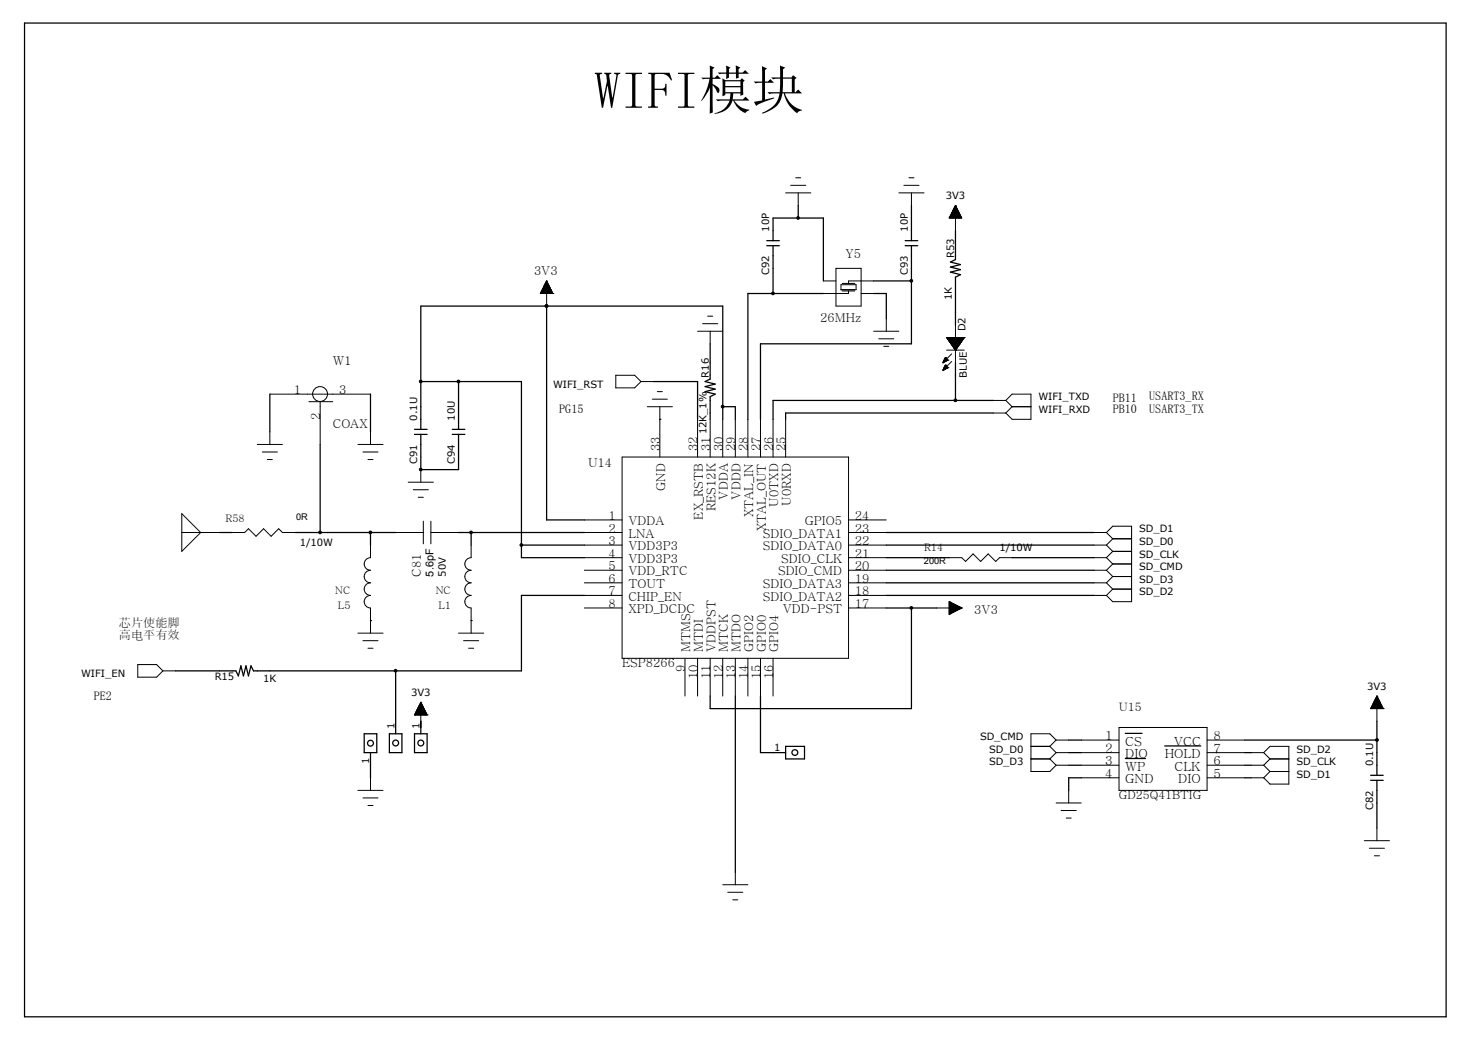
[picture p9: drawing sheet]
<svg xmlns="http://www.w3.org/2000/svg" width="297mm" height="210mm" viewBox="0 0 297 210" stroke-linecap="round" stroke-linejoin="round" font-family="sans-serif">
<g fill="none" stroke="#000" stroke-width=".25">
<path d="M5 4.7h287v200.6h-287zM154.8 49.6h2.6M154.8 48.6h2.6M156.1 48.6v-4.6h10.1v12.7M156.1 49.6v9.7M161.2 41.5v2.5M166.2 59.3h-15.2v25.4M176.4 59.3h2.5v5M176.4 56.7h7.6M182.8 49.6h2.5M182.8 48.6h2.5M184 41.5v7.1"/>
<path d="M184 49.6v19.8h-30.5v15.3M192.9 46.6v5.8l-1 .5 2 .5-2 .5 2 .5-2 .5 2 .6-1 .5v9.6M54.5 79.6v7.6M74.8 79.6v7.6M85 77h20.3v35.6h12.7M92.6 77v9.7M110.4 61.8h.1M110.4 61.8v43.2h7.6M132 77h8.8v7.7M143.4 69.4v7.1l-1 .5 2 .6-2 .5 2 .5-2 .5 2 .5-1 .5v4.6M192.9 73.2v7.7M64.6 89.7v17.8"/>
<path d="M83.7 87.7h2.5M83.7 86.7h2.5M85 94.8h.1M85 87.7v7.1M91.3 87.7h2.6M91.3 86.7h2.6M92.6 87.7v7.1h-7.6M133.2 84.7h.1M145.9 84.7v-22.9h-60.9v24.9M145.9 82.1h2.6v2.6M200.5 80.9h-44.4v3.8M200.5 83.4h-41.9v1.3"/>
<path d="M44.3 107.5h2.6M59.6 107.5h20.3M74.8 107.5v2.6M92.6 107.5h25.4M95.1 107.5v2.6M105.3 110.1h12.7M178.9 107.5h42M178.9 112.6h12.7M178.9 110.1h42M178.9 115.1h42M178.9 117.7h42M204.3 112.6h16.6"/>
<path d="M74.8 125.3h.1M79.9 135.5v12.7M95.1 125.3h.1M118 120.2h-12.7v15.3h-54.1l-.5-1-.5 2-.5-2-.6 2-.5-2-.5 2-.5-1h-12.2M178.9 120.2h42M178.9 122.8h10.2M184 122.8v20.3h-40.6v-2.6M73.5 148.2h2.6v3.8h-2.6zM74.8 152v5.1M78.6 148.2h2.6v3.8h-2.6zM83.7 148.2h2.5v3.8h-2.5zM85 145.6v2.6"/>
<path d="M148.5 140.5v35.6M153.5 140.5v11.5h5.1M158.6 150.7h3.8v2.5h-3.8zM215.8 152h2.5M215.8 154.5h2.5M215.8 149.4h2.5M218.3 157.1h-2.5v2.5M227.2 148.1h3.4M227.2 153.2h4.1M235.2 150.6h7.2M251.3 152h1.3M251.3 157.1h1.3"/>
<path d="M251.3 154.5h1.3M251.3 149.4h26.7M276.7 157.6h2.6M276.7 156.5h2.6M278 145.6v10.9M278 157.6v9.6"/>
<circle cx="74.8" cy="150.1" r=".59"/>
<circle cx="79.9" cy="150" r=".59"/>
<circle cx="85" cy="150" r=".59"/>
<circle cx="160.5" cy="152" r=".58"/>
</g>
<g fill="none" stroke="#000" stroke-width=".2">
<path d="M158.6 38.9h5.1M159.6 37.4h3.1M160.7 35.9h1M161.2 38.9v2.6M181.5 38.9h5.1M182.5 37.4h3M183.5 35.9h1M184 38.9v2.6M109.1 59.3h.1M109.1 59.3h2.5M109.1 59.2h2.5M109.2 59.1h2.3"/>
<path d="M109.2 59v.3M109.3 59h2.2M109.3 58.9h2.1M109.3 58.8v.5M109.3 58.8h2.1M109.4 58.7h1.9M109.4 58.6v.7M109.5 58.6h1.8M109.5 58.5h1.8M109.5 58.4v.9M109.6 58.4h1.6M109.6 58.3h1.5"/>
<path d="M109.6 58.2v1.1M109.6 58.2h1.5M109.7 58.1h1.3M109.7 58v1.3M109.8 58h1.2M109.8 57.9h1.1v1.4M109.8 57.7v1.6M109.9 57.8h1M109.9 57.7h.9M109.9 57.5v1.8M110 57.6h.8M110 57.5h.7"/>
<path d="M110 57.3v2M110.1 57.4h.6M110.1 57.3h.5M110.1 57.1v2.2M110.2 57.2h.4M110.2 57.1h.3M110.2 56.9v2.4M110.3 57h.2M110.3 56.7l.1 5.1M110.3 56.9l.1 2.4M110.4 56.8h.1M110.4 56.7l-1.3 2.6"/>
<path d="M110.4 56.7l1.2 2.6M110.5 57v2.3M110.6 57.2v2.1M110.7 57.4v1.9M110.8 57.6v1.7M111 58v1.3M111.1 58.3v1M111.3 58.5v.8M111.3 58.6v.7M111.4 58.8v.5M111.5 59.1v.2M111.6 59.3h.1"/>
<path d="M166.2 56.7h2.6M168.8 54.2h5.1v7.6h-5.1zM169.8 57.5h3v1h-3zM170.1 58.8h2.5M170.1 57.2h2.5M171.3 58.8v.5h-5.1M173.9 59.3h2.5M176.4 56.7h-5.1v.5M191.7 43.9v.1M191.7 44h2.4M191.8 43.9h2.3M191.8 43.6v.4"/>
<path d="M191.8 43.8h2.3M191.9 43.6h2.1M191.9 43.5v.5M191.9 43.6h2M191.9 43.5h2M192 43.3v.7M192 43.3h1.8M192.1 43.3h1.7M192.1 43.1v.9M192.1 43.1h1.6M192.2 43.1h1.5M192.2 42.8v1.2"/>
<path d="M192.2 43h1.4M192.3 42.8h1.3M192.3 42.6v1.4M192.3 42.8h1.2M192.4 42.6h1.1M192.4 42.4v1.6M192.4 42.5h1M192.5 42.2v1.8M192.5 42.3h.8M192.6 42.2h.7M192.6 42v2M192.6 42.1h.6v1.9"/>
<path d="M192.7 42h.5M192.7 41.8v2.2M192.7 42h.4M192.8 41.8h.3M192.8 41.6v2.4M192.8 41.7h.2M192.9 41.6h.1M192.9 41.5h.1M192.9 41.5v5.1M192.9 41.5l1.3 2.5h-2.6zM193 41.7v2.3M193.1 41.9v2.1"/>
<path d="M193.3 42.3v1.7M193.4 42.5v1.5M193.5 42.7v1.3M193.6 42.9v1.1M193.7 43.1v.9M193.8 43.3v.7M193.9 43.5v.5M194.1 43.7v.3M194.1 43.9v.1M54.5 79.6h20.3M124.3 75.8h3.8l1.3 1.2-1.3 1.3h-3.8zM129.4 77h2.6"/>
<path d="M132.7 79.1h1M140.8 66.9h5.1M141.9 65.4h3M142.9 63.8h1M143.4 66.9v2.5M176.4 66.9h5.1M177.4 68.4h3.1M178.4 69.9h1.1M178.9 64.3v2.6M190.4 74.8h.1M190.4 73.2h.1M190.5 74.5v.2l-.1-.1"/>
<path d="M190.5 72.9v.2M190.5 74.4v.3M190.6 74.3v.4h-.2M190.6 72.8v.3M190.6 74.3h.8M190.6 72.7h.8M190.7 72.6h.6v.2h-.7M190.7 74.1h.6v.2h-.7M190.7 74v.6h-.2M190.7 74.2h.7M190.7 72.5v.6h-.3v.1l.1-.2M190.7 72.7h.7"/>
<path d="M190.8 74.1h.5v.2M190.8 74h.4M190.8 72.4v.6M190.8 74v.5M190.8 72.5h.4M190.8 72.5h.3v.3l-.5 .1M190.8 74h.3v.3h-.5M190.8 73.8v.7h-.3M190.8 74h.3v.4h-.5M190.8 72.3v.7h-.3M190.8 72.4h.3v.5M190.8 73.8h.2v.7h-.5"/>
<path d="M190.8 73.9h.3v.5M190.8 72.2v.8M190.8 73.7v.8M190.8 72.3h.2v.6h-.5M190.8 72.3h.3v.6M190.9 73.7h.1M190.9 72.2h.1M190.9 73.7l-.5 1.1M190.9 73.7l.5 .6M190.9 73.7v.8h-.4M190.9 73.8h.1M190.9 72.2v.8h-.4"/>
<path d="M190.9 72.2l-.5 1M190.9 72.2l.5 .5M191.1 68.2h.1M191.1 70.7h3.6M191.1 68.2h3.6M191.1 68.2l1.8 2.5M191.2 68.2h3.4M191.3 68.2v.1h3.3M191.3 72.6v.2M191.3 68.2v.2h3.3M191.3 68.5h3.2M191.3 68.2v.3h3.2"/>
<path d="M191.3 72.7h.1M191.3 74.2v.1M191.4 74.3h.1M191.4 72.7h.1M191.4 68.2v.3h3M191.4 74.3l-1 .5M191.4 72.7l-1 .5M191.4 68.2v.4h3M191.5 68.2v.5M191.6 68.2v.5h2.7M191.6 68.9h2.6M191.6 68.2v.6h2.6v-.6"/>
<path d="M191.6 68.2v.7M191.7 69h2.4M191.7 68.2v.8h2.4v-.8M191.8 68.2v.8h2.3M191.8 68.2v.9h2.3v-.9M191.9 69.2h2.1M191.9 68.2v1M191.9 68.2v1.1h2v-1.1M191.9 69.4h2M192 68.2v1.2M192.1 69.5h1.7M192.1 68.2v1.3h1.7v-1.3"/>
<path d="M192.1 68.2v1.4h1.6M192.2 68.2v1.4h1.5v-1.4M192.2 71.5l-1.6 1.5M192.2 73l-1.6 1.5M192.2 69.7h1.4M192.2 68.2v1.5M192.3 68.2v1.6h1.3v-1.6M192.3 69.9h1.2M192.3 68.2v1.6h1.2v-1.6M192.4 68.2v1.7h1.1v-1.7M192.4 70h1M192.4 68.2v1.8"/>
<path d="M192.4 68.2v1.9h1v-1.9M192.5 68.2v1.9h.8v-1.9M192.6 68.2v2h.7v-2M192.6 68.2v2.1h.6v-2.1M192.7 68.2v2.1h.5M192.7 68.2v2.2h.4v-2.2M192.8 68.2v2.3M192.8 68.2v2.4h.2v-2.4M192.9 68.2l.1 2.5M192.9 70.7h.1M192.9 65.6v7.6M193 68.2v2.5"/>
<path d="M193.1 68.2v2.3h-.3M193.2 68.2v2.2h-.5M193.4 68.2v1.8M193.6 68.2v1.5M193.7 68.2v1.3M193.8 68.2v1.2M194 68.2v1M194.2 68.2v.7M194.4 68.2v.5h-2.9M194.4 68.2v.3M194.5 68.2v.2M194.6 68.2v.2h-3.3"/>
<path d="M194.6 68.2h.1M194.7 68.2h.1M194.7 68.2l-1.8 2.5M51.9 89.7h5.1M53 91.3h3M54 92.8h1M54.5 87.2v2.5M62.4 81.1h4.8M64.6 81.1v8.6M72.3 89.7h5M73.3 91.3h3M74.3 92.8h1"/>
<path d="M74.8 87.2v2.5M82.4 97.4h5.1M83.4 98.9h3.1M85 94.8v2.6M125.6 92.3h45.7v40.6h-45.7zM130.7 82.1h5.1M131.7 80.6h3M133.2 82.1v10.2M140.8 84.7v7.6M143.4 84.7v7.6M145.9 84.7v7.6M148.5 84.7v7.6"/>
<path d="M151 84.7v7.6M153.5 84.7v7.6M156.1 84.7v7.6M158.6 84.7v7.6M200.5 80.9h2.6M200.5 83.4h2.6M203.1 80.9l1.2-1.3h3.9v5.1h-3.9l-1.2-1.3M203.1 80.9l1.2 1.2M204.3 82.1h3.9M204.3 82.1l-1.2 1.3M36.7 107.5h7.6M36.7 103.7l3.8 3.8-3.8 3.8z"/>
<path d="M46.9 107.5h2.5l.8-.7 1.5 1.5 1.5-1.5 1.5 1.5 1.6-1.5 .7 .7h2.6M74.8 110.1v2.5a1.27 1.27 0 0 0-1.3 1.3 1.27 1.27 0 0 0 1.3 1.2 1.27 1.27 0 0 0-1.3 1.3 1.27 1.27 0 0 0 1.3 1.3 1.27 1.27 0 0 0-1.3 1.3 1.27 1.27 0 0 0 1.3 1.2 1.27 1.27 0 0 0-1.3 1.3 1.27 1.27 0 0 0 1.3 1.3v5M79.9 107.5h5.6M84.5 100.4h1M85.5 105.2v4.6M87 107.5h5.6M87 105.2v4.6M95.1 110.1v2.5a1.27 1.27 0 0 0-1.2 1.3 1.27 1.27 0 0 0 1.2 1.2 1.27 1.27 0 0 0-1.2 1.3 1.27 1.27 0 0 0 1.2 1.3 1.27 1.27 0 0 0-1.2 1.3 1.27 1.27 0 0 0 1.2 1.2 1.27 1.27 0 0 0-1.2 1.3 1.27 1.27 0 0 0 1.2 1.3v5M118 112.6h7.6M118 105h7.6M118 107.5h7.6M118 110.1h7.6"/>
<path d="M118 115.1h7.6M118 117.7h7.6M171.3 112.6h7.6M171.3 105h7.6M171.3 107.5h7.6M171.3 110.1h7.6M171.3 115.1h7.6M171.3 117.7h7.6M191.6 112.6h2.6l.7 .8 1.6-1.6 1.5 1.6 1.5-1.6 1.5 1.6 .8-.8h2.5M220.9 112.6h2.5M220.9 107.5h2.5M220.9 110.1h2.5"/>
<path d="M220.9 115.1h2.5M220.9 117.7h2.5M223.4 107.5l1.3 1.3M223.4 107.5l1.3-1.2h3.8v15.2h-3.8l-1.3-1.3M223.4 110.1l1.3 1.2M223.4 112.6l1.3 1.3M223.4 115.1l1.3 1.3M223.4 117.7l1.3 1.3M224.7 108.8h3.8M224.7 111.3h3.8M224.7 108.8l-1.3 1.3M224.7 113.9h3.8"/>
<path d="M224.7 111.3l-1.3 1.3M224.7 116.4h3.8M224.7 113.9l-1.3 1.2M224.7 119h3.8M224.7 116.4l-1.3 1.3M224.7 119l-1.3 1.2M27.8 134.2h3.8l1.3 1.3-1.3 1.2h-3.8zM32.9 135.5h2.5M72.3 127.8h5M73.3 129.4h3M74.3 130.9h1M92.6 127.8h5.1"/>
<path d="M93.6 129.4h3M94.6 130.9h1M118 120.2h7.6M118 122.8h7.6M138.3 132.9v7.6M140.8 132.9v7.6M143.4 132.9v7.6M145.9 132.9v7.6M148.5 132.9v7.6M151 132.9v7.6M153.5 132.9v7.6M156.1 132.9v7.6"/>
<path d="M171.3 120.2h7.6M171.3 122.8h7.6M189.1 122.8h5.1M191.6 124h.1M191.6 121.5h.1M191.6 121.5v2.5M191.6 121.5l2.6 1.3M191.6 124h.3M191.6 123.8h.5M191.6 123.7h.7M191.6 123.6h.8M191.6 123.5h1.1"/>
<path d="M191.6 123.4h1.3M191.6 123.3h1.5M191.6 123.2h1.7M191.6 123.1h1.9M191.6 123h2.1M191.6 122.9h2.3M191.6 122.7h2.6M191.6 122.6h2.3M191.6 122.5h2.1M191.6 122.4h1.9M191.6 122.3h1.7M191.6 122.2h1.5"/>
<path d="M191.6 122.1h1.3M191.6 122h1.1M191.6 121.9h.8M191.6 121.8h.7M191.6 121.7h.5M191.6 121.6h.3M191.7 121.5v2.5M191.8 121.6v2.4M191.9 121.7v2.2M192 121.7v2.1M192.1 121.8v2M192.2 121.8v1.9"/>
<path d="M192.3 121.8v1.9M192.4 121.9v1.7M192.5 122v1.6M192.6 122v1.5M192.7 122v1.5M192.8 122.1v1.3M192.9 122.2v1.2M193 122.2v1.1M193.1 122.3v1M193.2 122.3v.9M193.3 122.3v.9M193.4 122.4v.7"/>
<path d="M193.5 122.5v.6M193.6 122.5v.5M193.7 122.6v.4M193.8 122.6v.3M193.9 122.7v.2M194.1 122.7l-2.5 .1M194.1 122.8h.1M194.2 122.8l-2.6 1.2M220.9 120.2h2.5M72.3 159.6h5M74.8 157.1v2.5M83.7 144.4h.1"/>
<path d="M83.7 144.4h2.5M83.7 144.3h2.5M83.8 144.1h2.3v.3M83.8 144.1v.3M83.9 144.1h2.2M83.9 143.9h2.1v.5M83.9 143.9v.5M83.9 143.8h2.1M84 143.8h1.9v.6M84 143.7v.7M84.1 143.6h1.8M84.1 143.6h1.8v.8"/>
<path d="M84.1 143.5v.9M84.2 143.4h1.6M84.2 143.3h1.5v1.1M84.2 143.3v1.1M84.2 143.3h1.5M84.3 143.1h1.3v1.3M84.3 143.1v1.3M84.4 143h1.2M84.4 142.9h1.1v1.5M84.4 142.8v1.6M84.5 142.8h1M84.5 142.7h.9v1.7"/>
<path d="M84.5 142.6v1.8M84.6 142.6h.8M84.6 142.5h.7v1.9M84.7 142.3h.5v2.1M84.7 142.2v2.2M84.8 142.2h.4M84.8 142.1h.3v2.3M84.8 142v2.4M84.9 142h.2M84.9 141.9l.1 2.5M84.9 141.8v2.6M85 141.8h.1"/>
<path d="M85 141.8v5.1M85 141.8l-1.3 2.6M85 141.8l1.2 2.6M85.3 142.4h-.6l-.1 2M86.2 144.4h.1M208.2 150.7h3.8M208.2 153.2h3.8M212 150.7l1.2 1.3M212 153.2l1.2 1.3M213.2 149.4h2.6M213.2 154.5h2.6M213.2 152h2.6"/>
<path d="M213.2 149.4l-1.2-1.2h-3.8v7.6h3.8l1.2-1.3M213.2 149.4l-1.2 1.3M213.2 152l-1.2 1.2M215.8 159.6v2.5M218.3 157.1h7.6M218.3 149.4h7.6M218.3 154.5h7.6M218.3 152h7.6M225.9 146.9h17.8v12.7h-17.8zM243.7 157.1h7.6M243.7 149.4h7.6M243.7 154.5h7.6"/>
<path d="M243.7 152h7.6M252.6 157.1h2.5M252.6 154.5h2.5M252.6 152h2.5M255.1 152l1.3-1.3h3.8v7.6h-3.8l-1.3-1.2M255.1 152l1.3 1.2M255.1 154.5l1.3 1.3M256.4 153.2h3.8M256.4 155.8h3.8M256.4 153.2l-1.3 1.3M256.4 155.8l-1.3 1.3M276.7 143.1h.1"/>
<path d="M276.7 143.1h2.6M276.8 143h2.4M276.9 142.9h2.3v.2M276.9 142.8v.3M276.9 142.8h2.2M276.9 142.7h2.2M276.9 142.6v.5M277 142.6h2M277.1 142.5h1.9M277.1 142.4v.7M277.1 142.4h1.8M277.2 142.3h1.7"/>
<path d="M277.2 142.2v.9M277.2 142.2h1.6M277.2 142.1h1.6v1M277.2 142v1.1M277.3 142h1.4M277.4 141.9h1.3M277.4 141.8v1.3M277.4 141.8h1.2M277.5 141.7h1.1M277.5 141.6v1.5M277.5 141.6h1M277.6 141.5h.9"/>
<path d="M277.6 141.4v1.7M277.6 141.4h.8M277.7 141.3h.7M277.7 141.1v2M277.7 141.2h.6M277.7 141.1h.6M277.7 141v2.1M277.8 141h.4M277.9 140.9h.3M277.9 140.8v2.3M277.9 140.8h.2M278 140.7h.1"/>
<path d="M278 140.5v2.6M278 140.6h.1M278 140.5v5.1M278 140.5l-1.3 2.6M278 140.5l1.3 2.6M278.1 140.6v2.5M278.2 140.8v2.3M278.3 141.1v2M278.4 141.3v1.8M278.5 141.5v1.6M278.6 141.6v1.5M278.7 141.9v1.2"/>
<path d="M278.9 142.3v.8M279 142.5v.6M279.1 142.7v.4M279.3 143.1h.1M73.3 161.1h3M74.3 162.6h1M145.9 178.6h5.1M148.5 176.1v2.5M213.2 162.1h5.1M214.2 163.7h3.1M215.3 165.2h1M275.5 169.8h5"/>
<path d="M276.5 171.3h3M277.5 172.8h1M278 167.2v2.6M146.9 180.2h3.1M148 181.7h1"/>
<circle cx="64.6" cy="79.6" r="1.5"/>
</g>
<g fill="#000" stroke="#000" stroke-width=".2">
<circle cx="156.1" cy="59.2" r=".28"/>
<circle cx="161.1" cy="44" r=".28"/>
<circle cx="184" cy="56.7" r=".28"/>
<circle cx="84.9" cy="77" r=".28"/>
<circle cx="92.6" cy="77" r=".28"/>
<circle cx="110.3" cy="61.8" r=".28"/>
<circle cx="84.9" cy="94.8" r=".28"/>
<circle cx="145.9" cy="82.1" r=".28"/>
<circle cx="192.9" cy="80.8" r=".28"/>
<circle cx="64.6" cy="107.5" r=".28"/>
<circle cx="74.8" cy="107.5" r=".28"/>
<circle cx="95.1" cy="107.5" r=".28"/>
<circle cx="105.3" cy="110" r=".28"/>
<circle cx="79.9" cy="135.4" r=".28"/>
<circle cx="184" cy="122.7" r=".28"/>
<circle cx="278" cy="149.4" r=".29"/>
</g>
<text font-size="10.6" x="120" y="21.9">WIFI模块</text>
<g font-size="2.5">
<text x="170.7" y="52.2">Y5</text>
<text x="107.8" y="55.5">3V3</text>
<text x="165.6" y="65.1">26MHz</text>
<text x="67.2" y="73.7">W1</text>
<text x="59.4" y="79.6">1</text>
<text x="68.5" y="79.6">3</text>
<text x="112.9" y="83.4">PG15</text>
<text x="224.7" y="83.4">PB10</text>
<text x="224.7" y="81.1">PB11</text>
<text x="232" y="83.4">USART3_TX</text>
<text x="232" y="80.9">USART3_RX</text>
<text x="64.6" y="84.9" transform="rotate(-90 64.6 84.9)">2</text>
<text x="67.2" y="86.4">COAX</text>
<text x="118.7" y="94.3">U14</text>
<text x="133.2" y="91" transform="rotate(-90 133.2 91)">33</text>
<text x="140.8" y="91" transform="rotate(-90 140.8 91)">32</text>
<text x="143.4" y="91" transform="rotate(-90 143.4 91)">31</text>
<text x="145.9" y="91" transform="rotate(-90 145.9 91)">30</text>
<text x="148.5" y="91" transform="rotate(-90 148.5 91)">29</text>
<text x="151" y="91" transform="rotate(-90 151 91)">28</text>
<text x="153.5" y="91" transform="rotate(-90 153.5 91)">27</text>
<text x="156.1" y="91" transform="rotate(-90 156.1 91)">26</text>
<text x="158.6" y="91" transform="rotate(-90 158.6 91)">25</text>
<text x="134.3" y="99.1" transform="rotate(-90 134.3 99.1)">GND</text>
<text x="147" y="100.9" transform="rotate(-90 147 100.9)">VDDA</text>
<text x="149.5" y="100.9" transform="rotate(-90 149.5 100.9)">VDDD</text>
<text x="122.8" y="105">1</text>
<text x="122.8" y="107.5">2</text>
<text x="126.9" y="106">VDDA</text>
<text x="141.9" y="104.9" transform="rotate(-90 141.9 104.9)">EX_RSTB</text>
<text x="144.4" y="103.2" transform="rotate(-90 144.4 103.2)">RES12K</text>
<text x="152.1" y="104.4" transform="rotate(-90 152.1 104.4)">XTAL_IN</text>
<text x="154.6" y="107.3" transform="rotate(-90 154.6 107.3)">XTAL_OUT</text>
<text x="157.1" y="102.3" transform="rotate(-90 157.1 102.3)">U0TXD</text>
<text x="159.7" y="102.1" transform="rotate(-90 159.7 102.1)">U0RXD</text>
<text x="162.5" y="106">GPIO5</text>
<text x="172.6" y="107.5">23</text>
<text x="172.6" y="105">24</text>
<text x="122.8" y="110.1">3</text>
<text x="122.8" y="112.6">4</text>
<text x="126.9" y="108.6">LNA</text>
<text x="126.9" y="111.1">VDD3P3</text>
<text x="126.9" y="113.7">VDD3P3</text>
<text x="154" y="111.1">SDIO_DATA0</text>
<text x="154" y="108.6">SDIO_DATA1</text>
<text x="157.7" y="113.7">SDIO_CLK</text>
<text x="172.6" y="112.6">21</text>
<text x="172.6" y="110.1">22</text>
<text x="85" y="116.4" transform="rotate(-90 85 116.4)">C81</text>
<text x="122.8" y="115.1">5</text>
<text x="122.8" y="117.7">6</text>
<text x="126.9" y="116.2">VDD_RTC</text>
<text x="126.9" y="118.7">TOUT</text>
<text x="154" y="118.7">SDIO_DATA3</text>
<text x="157.1" y="116.2">SDIO_CMD</text>
<text x="172.6" y="117.7">19</text>
<text x="172.6" y="115.1">20</text>
<text x="122.8" y="120.2">7</text>
<text x="122.8" y="122.8">8</text>
<text x="126.9" y="121.3">CHIP_EN</text>
<text x="126.9" y="123.8">XPD_DCDC</text>
<text x="154" y="121.3">SDIO_DATA2</text>
<text x="158" y="123.8">VDD-PST</text>
<text x="172.6" y="122.8">17</text>
<text x="172.6" y="120.2">18</text>
<text x="196.7" y="124">3V3</text>
<text x="24" y="126.6">芯片使能脚</text>
<text x="24" y="129.1">高电平有效</text>
<text x="139.4" y="131.7" transform="rotate(-90 139.4 131.7)">MTMS</text>
<text x="141.9" y="131.7" transform="rotate(-90 141.9 131.7)">MTDI</text>
<text x="144.4" y="131.7" transform="rotate(-90 144.4 131.7)">VDDPST</text>
<text x="147" y="131.7" transform="rotate(-90 147 131.7)">MTCK</text>
<text x="149.5" y="131.7" transform="rotate(-90 149.5 131.7)">MTDO</text>
<text x="152.1" y="131.7" transform="rotate(-90 152.1 131.7)">GPIO2</text>
<text x="154.6" y="131.7" transform="rotate(-90 154.6 131.7)">GPIO0</text>
<text x="157.1" y="131.7" transform="rotate(-90 157.1 131.7)">GPIO4</text>
<text x="125.6" y="134.7">ESP8266</text>
<text x="138.3" y="135.7" transform="rotate(-90 138.3 135.7)">9</text>
<text x="140.8" y="137.2" transform="rotate(-90 140.8 137.2)">10</text>
<text x="143.4" y="137.2" transform="rotate(-90 143.4 137.2)">11</text>
<text x="145.9" y="137.2" transform="rotate(-90 145.9 137.2)">12</text>
<text x="148.5" y="137.2" transform="rotate(-90 148.5 137.2)">13</text>
<text x="151" y="137.2" transform="rotate(-90 151 137.2)">14</text>
<text x="153.5" y="137.2" transform="rotate(-90 153.5 137.2)">15</text>
<text x="156.1" y="137.2" transform="rotate(-90 156.1 137.2)">16</text>
<text x="18.9" y="141.3">PE2</text>
<text x="223.1" y="149.4">1</text>
<text x="245" y="149.4">8</text>
<text x="223.1" y="154.5">3</text>
<text x="223.1" y="152">2</text>
<text x="227.2" y="150.5">CS</text>
<text x="227.2" y="155.6">WP</text>
<text x="227.2" y="153.1">DIO</text>
<text x="235.2" y="153.1">HOLD</text>
<text x="237" y="150.5">VCC</text>
<text x="237.1" y="155.6">CLK</text>
<text x="245" y="154.5">6</text>
<text x="245" y="152">7</text>
<text x="223.1" y="157.1">4</text>
<text x="227.2" y="158.2">GND</text>
<text x="237.9" y="158.2">DIO</text>
<text x="245" y="157.1">5</text>
</g>
<g font-size="2.3">
<text x="225.9" y="143.6">U15</text>
<text x="225.9" y="161.4">GD25Q41BTIG</text>
</g>
<text font-size="2.2" x="87.5" y="116.4" transform="rotate(-90 87.5 116.4)">5.6pF</text>
<g font-size="2.1">
<text x="45.6" y="105.5">R58</text>
<text x="186.6" y="111.3">R14</text>
<text x="67.6" y="120">NC</text>
<text x="88" y="120">NC</text>
<text x="68.2" y="123">L5</text>
<text x="88.5" y="123">L1</text>
</g>
<g font-size="2">
<text x="191" y="40.2">3V3</text>
<text x="155.3" y="46.8" transform="rotate(-90 155.3 46.8)">10P</text>
<text x="183.3" y="46.8" transform="rotate(-90 183.3 46.8)">10P</text>
<text x="192.7" y="52.1" transform="rotate(-90 192.7 52.1)">R53</text>
<text x="155.3" y="55.6" transform="rotate(-90 155.3 55.6)">C92</text>
<text x="183.3" y="55.6" transform="rotate(-90 183.3 55.6)">C93</text>
<text x="192.2" y="60.6" transform="rotate(-90 192.2 60.6)">1K</text>
<text x="194.9" y="66.9" transform="rotate(-90 194.9 66.9)">D2</text>
<text x="143.1" y="76.2" transform="rotate(-90 143.1 76.2)">R16</text>
<text x="195.2" y="76.2" transform="rotate(-90 195.2 76.2)">BLUE</text>
<text x="111.7" y="78.3">WIFI_RST</text>
<text x="209.7" y="80.9">WIFI_TXD</text>
<text x="209.7" y="83.4">WIFI_RXD</text>
<text x="84.2" y="84.9" transform="rotate(-90 84.2 84.9)">0.1U</text>
<text x="91.8" y="84.9" transform="rotate(-90 91.8 84.9)">10U</text>
<text x="142.6" y="87.7" transform="rotate(-90 142.6 87.7)">12K_1%</text>
<text x="84.2" y="93.7" transform="rotate(-90 84.2 93.7)">C91</text>
<text x="91.8" y="93.7" transform="rotate(-90 91.8 93.7)">C94</text>
<text x="230" y="107.5">SD_D1</text>
<text x="60.5" y="110.3">1/10W</text>
<text x="201.8" y="111.3">1/10W</text>
<text x="230" y="110.1">SD_D0</text>
<text x="230" y="112.6">SD_CLK</text>
<text x="90" y="116.4" transform="rotate(-90 90 116.4)">50V</text>
<text x="230" y="115.1">SD_CMD</text>
<text x="230" y="117.7">SD_D3</text>
<text x="230" y="120.2">SD_D2</text>
<text x="16.4" y="136.7">WIFI_EN</text>
<text x="43.3" y="137.2">R15</text>
<text x="53.1" y="137.7">1K</text>
<text x="83" y="140.5">3V3</text>
<text x="276.1" y="139.3">3V3</text>
<text x="79.6" y="147.1" transform="rotate(-90 79.6 147.1)">1</text>
<text x="84.7" y="147.1" transform="rotate(-90 84.7 147.1)">1</text>
<text x="197.9" y="149.4">SD_CMD</text>
<text x="74.5" y="154.3" transform="rotate(-90 74.5 154.3)">1</text>
<text x="156.3" y="151.7">1</text>
<text x="199.7" y="152">SD_D0</text>
<text x="199.7" y="154.5">SD_D3</text>
<text x="261.7" y="152">SD_D2</text>
<text x="261.7" y="154.5">SD_CLK</text>
<text x="277.2" y="154.8" transform="rotate(-90 277.2 154.8)">0.1U</text>
<text x="261.7" y="157.1">SD_D1</text>
<text x="277.2" y="163.5" transform="rotate(-90 277.2 163.5)">C82</text>
</g>
<g font-size="1.9">
<text x="59.8" y="105">0R</text>
<text x="186.6" y="113.9">200R</text>
</g>
</svg>
